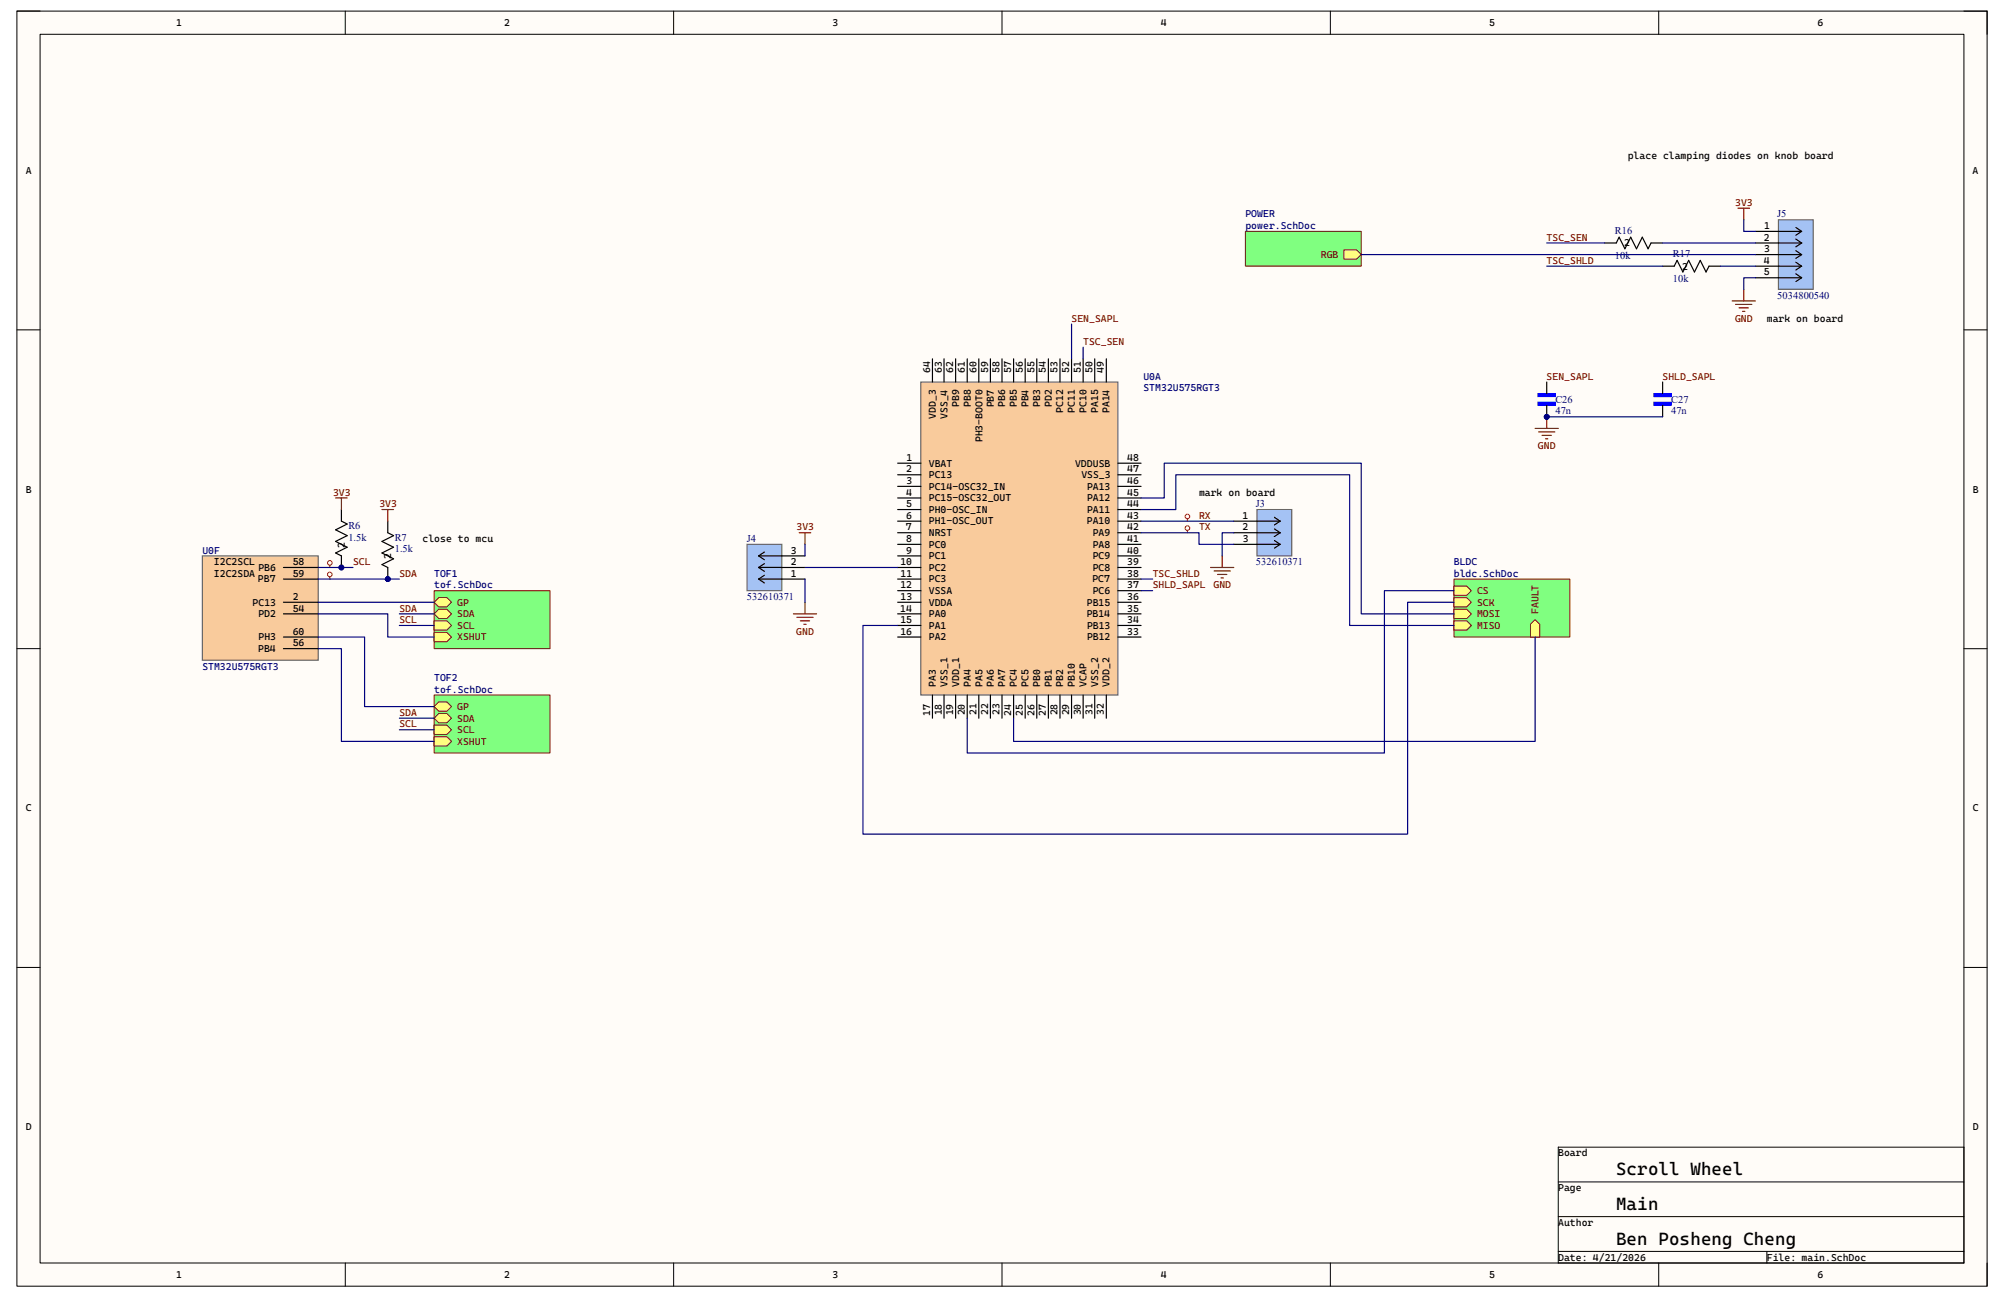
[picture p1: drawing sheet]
<svg xmlns="http://www.w3.org/2000/svg" width="432mm" height="279mm" viewBox="0 0 432 279" stroke-linecap="round" stroke-linejoin="round" font-family="sans-serif">
<path d="M3.6 2.4h424.6v274.7h-424.6z" fill-rule="evenodd" fill="#fffcf8"/>
<path d="M3.6 2.4h424.6v274.7h-424.6z" fill="none" stroke="#000" stroke-width=".22"/>
<path d="M8.6 7.4h414.6v264.7h-414.6z" fill-rule="evenodd" fill="#fffcf8"/>
<g fill="none" stroke="#000" stroke-width=".22">
<path d="M3.6 2.4h5M8.6 7.4h414.6v264.7h-414.6zM74.4 2.4v5M145.1 2.4v5M215.9 2.4v5M286.6 2.4v5M357.4 2.4v5M423.2 2.4h5v5M3.6 71.1h5M423.2 71.1h5M3.6 139.7h5M423.2 139.7h5"/>
<path d="M3.6 208.4h5M423.2 208.4h5M335.8 247.1v25h87.4v-25h-87.4M335.8 254.6h87.4M74.4 272.1v5M145.2 272.1v5M215.9 272.1v5M286.6 272.1v5M335.8 262.1h87.4M335.8 269.6h87.4M357.4 272.1v5M380.7 269.6v2.5"/>
<path d="M428.2 272.1v5"/>
</g>
<path d="M313.3 124.7h25v12.5h-25z" fill-rule="evenodd" fill="#80ff80"/>
<path d="M313.3 124.7h25v12.5h-25z" fill="none" stroke="#800000" stroke-width=".22"/>
<path d="M313.3 133.7h2.7l1 1-1 1h-2.7z" fill-rule="evenodd" fill="#ffff80"/>
<path d="M313.3 133.7h2.7l1 1-1 1h-2.7z" fill="none" stroke="#800000" stroke-width=".22"/>
<path d="M313.3 131.2h2.7l1 1-1 1h-2.7z" fill-rule="evenodd" fill="#ffff80"/>
<path d="M313.3 131.2h2.7l1 1-1 1h-2.7z" fill="none" stroke="#800000" stroke-width=".22"/>
<path d="M313.3 128.7h2.7l1 1-1 1h-2.7z" fill-rule="evenodd" fill="#ffff80"/>
<path d="M313.3 128.7h2.7l1 1-1 1h-2.7z" fill="none" stroke="#800000" stroke-width=".22"/>
<path d="M313.3 126.2h2.7l1 1-1 1h-2.7z" fill-rule="evenodd" fill="#ffff80"/>
<path d="M313.3 126.2h2.7l1 1-1 1h-2.7z" fill="none" stroke="#800000" stroke-width=".22"/>
<path d="M329.8 134.5l1-1 1 1v2.7h-2z" fill-rule="evenodd" fill="#ffff80"/>
<path d="M329.8 134.5l1-1 1 1v2.7h-2z" fill="none" stroke="#800000" stroke-width=".22"/>
<path d="M268.3 49.8h25v7.5h-25z" fill-rule="evenodd" fill="#80ff80"/>
<path d="M268.3 49.8h25v7.5h-25z" fill="none" stroke="#800000" stroke-width=".22"/>
<path d="M289.6 53.8h2.7l1 1-1 1h-2.7z" fill-rule="evenodd" fill="#ffff80"/>
<path d="M289.6 53.8h2.7l1 1-1 1h-2.7z" fill="none" stroke="#800000" stroke-width=".22"/>
<path d="M93.5 127.2h25v12.5h-25z" fill-rule="evenodd" fill="#80ff80"/>
<path d="M93.5 127.2h25v12.5h-25z" fill="none" stroke="#800000" stroke-width=".22"/>
<path d="M94.5 128.7h1.8l1 1-1 1h-1.8l-1-1z" fill-rule="evenodd" fill="#ffff80"/>
<path d="M94.5 128.7h1.8l1 1-1 1h-1.8l-1-1z" fill="none" stroke="#800000" stroke-width=".22"/>
<path d="M94.5 131.2h1.8l1 1-1 1h-1.8l-1-1z" fill-rule="evenodd" fill="#ffff80"/>
<path d="M94.5 131.2h1.8l1 1-1 1h-1.8l-1-1z" fill="none" stroke="#800000" stroke-width=".22"/>
<path d="M93.5 133.7h2.8l1 1-1 1h-2.8z" fill-rule="evenodd" fill="#ffff80"/>
<path d="M93.5 133.7h2.8l1 1-1 1h-2.8z" fill="none" stroke="#800000" stroke-width=".22"/>
<path d="M93.5 136.2h2.8l1 1-1 1h-2.8z" fill-rule="evenodd" fill="#ffff80"/>
<path d="M93.5 136.2h2.8l1 1-1 1h-2.8z" fill="none" stroke="#800000" stroke-width=".22"/>
<path d="M93.5 149.7h25v12.5h-25z" fill-rule="evenodd" fill="#80ff80"/>
<path d="M93.5 149.7h25v12.5h-25z" fill="none" stroke="#800000" stroke-width=".22"/>
<path d="M94.5 151.2h1.8l1 1-1 1h-1.8l-1-1z" fill-rule="evenodd" fill="#ffff80"/>
<path d="M94.5 151.2h1.8l1 1-1 1h-1.8l-1-1z" fill="none" stroke="#800000" stroke-width=".22"/>
<path d="M94.5 153.7h1.8l1 1-1 1h-1.8l-1-1z" fill-rule="evenodd" fill="#ffff80"/>
<path d="M94.5 153.7h1.8l1 1-1 1h-1.8l-1-1z" fill="none" stroke="#800000" stroke-width=".22"/>
<path d="M93.5 156.2h2.8l1 1-1 1h-2.8z" fill-rule="evenodd" fill="#ffff80"/>
<path d="M93.5 156.2h2.8l1 1-1 1h-2.8z" fill="none" stroke="#800000" stroke-width=".22"/>
<path d="M93.5 158.7h2.8l1 1-1 1h-2.8z" fill-rule="evenodd" fill="#ffff80"/>
<path d="M93.5 158.7h2.8l1 1-1 1h-2.8z" fill="none" stroke="#800000" stroke-width=".22"/>
<path d="M43.6 119.8h25v22.4h-25z" fill-rule="evenodd" fill="#f9cb9c"/>
<path d="M43.6 119.8h25v22.4h-25z" fill="none" stroke="#666" stroke-width=".25"/>
<path d="M61.1 122.2h7.5M61.1 124.7h7.5M61.1 129.7h7.5M61.1 137.2h7.5M61.1 132.2h7.5M61.1 139.7h7.5" fill="none" stroke="#000" stroke-width=".25"/>
<circle cx="73.6" cy="122.3" r=".5" fill="#000080"/>
<circle cx="73.6" cy="122.3" r=".5" fill="none" stroke="#000080" stroke-width=".22"/>
<path d="M73.6 119.8v2.4" fill="none" stroke="#000" stroke-width=".25"/>
<circle cx="73.6" cy="122.3" r=".5" fill="#000080"/>
<circle cx="73.6" cy="122.3" r=".5" fill="none" stroke="#000080" stroke-width=".22"/>
<path d="M73.6 109.8v2.5l1.2 .6-2.5 1.2 2.5 1.3-2.5 1.2 2.5 1.3-2.5 1.2 1.3 .7" fill="none" stroke="#000" stroke-width=".25"/>
<circle cx="83.6" cy="124.7" r=".5" fill="#000080"/>
<circle cx="83.6" cy="124.7" r=".5" fill="none" stroke="#000080" stroke-width=".22"/>
<path d="M83.6 122.2v2.5" fill="none" stroke="#000" stroke-width=".25"/>
<circle cx="83.6" cy="124.7" r=".5" fill="#000080"/>
<circle cx="83.6" cy="124.7" r=".5" fill="none" stroke="#000080" stroke-width=".22"/>
<path d="M83.6 112.3v2.5l1.2 .6-2.5 1.2 2.5 1.3-2.5 1.2 2.5 1.3-2.5 1.2 1.3 .6" fill="none" stroke="#000" stroke-width=".25"/>
<path d="M72.3 107.3h2.5M73.6 107.3v2.5M82.3 109.8h2.5M83.6 109.8v2.5" fill="none" stroke="#800000" stroke-width=".25"/>
<path d="M198.4 82.3h42.5v67.4h-42.5z" fill-rule="evenodd" fill="#f9cb9c"/>
<path d="M198.4 82.3h42.5v67.4h-42.5z" fill="none" stroke="#666" stroke-width=".25"/>
<g fill="none" stroke="#000" stroke-width=".25">
<path d="M200.9 77.3v5M203.4 77.3v5M205.9 77.3v5M208.4 77.3v5M210.9 77.3v5M213.4 77.3v5M215.9 77.3v5M218.4 77.3v5M220.9 77.3v5M223.4 77.3v5M225.9 77.3v5M228.4 77.3v5"/>
<path d="M230.9 77.3v5M233.4 77.3v5M235.9 77.3v5M238.4 77.3v5M193.4 99.8h5M240.9 99.8h5M193.4 102.3h5M193.4 104.8h5M193.4 107.3h5M193.4 109.8h5M193.4 112.3h5M193.4 114.8h5"/>
<path d="M193.4 117.3h5M193.4 119.8h5M240.9 102.3h5M240.9 104.8h5M240.9 107.3h5M240.9 109.8h5M240.9 112.3h5M240.9 114.8h5M240.9 117.3h5M240.9 119.8h5M193.4 122.2h5M193.4 124.7h5"/>
<path d="M193.4 127.2h5M193.4 129.7h5M193.4 132.2h5M193.4 134.7h5M193.4 137.2h5M240.9 122.2h5M240.9 124.7h5M240.9 127.2h5M240.9 129.7h5M240.9 132.2h5M240.9 134.7h5M240.9 137.2h5"/>
<path d="M200.9 149.7v5M203.4 149.7v5M205.9 149.7v5M208.4 149.7v5M210.9 149.7v5M213.4 149.7v5M215.9 149.7v5M218.4 149.7v5M220.9 149.7v5M223.4 149.7v5M225.9 149.7v5M228.4 149.7v5"/>
<path d="M230.9 149.7v5M233.4 149.7v5M235.9 149.7v5M238.4 149.7v5"/>
</g>
<path d="M270.8 109.8h7.5v10h-7.5z" fill-rule="evenodd" fill="#a4c2f4"/>
<path d="M270.8 109.8h7.5v10h-7.5z" fill="none" stroke="#666" stroke-width=".25"/>
<path d="M265.8 112.3h10M265.8 114.8h10M265.8 117.3h10M274.6 111.4l1.2 .9M274.6 113.9l1.2 .9M274.6 116.4l1.2 .9M275.8 112.3l-1.2 .8M275.8 114.8l-1.2 .8M275.8 117.3l-1.2 .8" fill="none" stroke="#000" stroke-width=".25"/>
<path d="M263.3 119.8v2.4M260.8 122.2h5M261.6 123h3.5M262.4 123.8h1.9M263.1 124.5h.5" fill="none" stroke="#800000" stroke-width=".25"/>
<path d="M161 117.3h7.5v9.9h-7.5z" fill-rule="evenodd" fill="#a4c2f4"/>
<path d="M161 117.3h7.5v9.9h-7.5z" fill="none" stroke="#666" stroke-width=".25"/>
<path d="M163.5 119.8h10M163.5 119.8l1.2 .8M164.7 118.9l-1.2 .9M163.5 124.7h10M163.5 122.2h10M163.5 124.7l1.2 .9M163.5 122.2l1.2 .9M164.7 123.9l-1.2 .8M164.7 121.4l-1.2 .8" fill="none" stroke="#000" stroke-width=".25"/>
<path d="M172.2 114.8h2.5M173.5 114.8v2.5M171 132.2h4.9M171.7 133h3.5M172.5 133.7h1.9M173.2 134.5h.5M173.5 129.7v2.5" fill="none" stroke="#800000" stroke-width=".25"/>
<g fill="none" stroke="#f00" stroke-width=".22">
<path d="M255.9 111.8v.5M255.9 114.3v.5M71.1 121.8v.4M71.1 124.2v.5"/>
<circle cx="255.9" cy="113.8" r=".5"/>
<circle cx="255.9" cy="111.3" r=".5"/>
<circle cx="71.1" cy="123.7" r=".5"/>
<circle cx="71.1" cy="121.3" r=".5"/>
</g>
<path d="M68.6 132.2h15v5h9.9M68.6 137.2h10v15h14.9M68.6 139.7h5v20h19.9M68.6 122.2h7.5M68.6 129.7h24.9" fill="none" stroke="#000080" stroke-width=".25"/>
<circle cx="73.6" cy="122.3" r=".5" fill="#000080"/>
<circle cx="73.6" cy="122.3" r=".5" fill="none" stroke="#000080" stroke-width=".22"/>
<path d="M68.6 124.7h15" fill="none" stroke="#000080" stroke-width=".25"/>
<circle cx="83.6" cy="124.7" r=".5" fill="#000080"/>
<circle cx="83.6" cy="124.7" r=".5" fill="none" stroke="#000080" stroke-width=".22"/>
<path d="M83.6 124.7h2.4" fill="none" stroke="#000080" stroke-width=".25"/>
<circle cx="83.6" cy="124.7" r=".5" fill="#000080"/>
<circle cx="83.6" cy="124.7" r=".5" fill="none" stroke="#000080" stroke-width=".22"/>
<g fill="none" stroke="#000080" stroke-width=".25">
<path d="M230.9 69.8v7.5M233.4 74.8v2.5M173.5 117.3v2.5M245.9 114.8h12.4v2.5h7.5M245.9 107.3h5v-7.5h42.4v32.4h20M245.9 109.8h7.5v-7.5h37.4v32.4h22.5M245.9 112.3h19.9M265.8 114.8h-2.5v5M86 132.2h7.5M86 134.7h7.5M173.5 122.2h19.9M173.5 124.7v5"/>
<path d="M245.9 124.7h2.5M245.9 127.2h2.5M313.3 129.7h-10v50h-117.4v-45h7.5M313.3 127.2h-15v35h-89.9v-7.5M330.8 137.2v22.5h-112.4v-5M86 154.7h7.5M86 157.2h7.5"/>
</g>
<circle cx="333.3" cy="89.8" r=".5" fill="#000080"/>
<circle cx="333.3" cy="89.8" r=".5" fill="none" stroke="#000080" stroke-width=".22"/>
<path d="M331.4 86.7h3.7v.6h-3.7z" fill-rule="evenodd" fill="#00f"/>
<path d="M331.4 86.7h3.7v.6h-3.7z" fill="none" stroke="#00f" stroke-width=".25"/>
<path d="M331.4 84.8h3.7v.6h-3.7z" fill-rule="evenodd" fill="#00f"/>
<path d="M331.4 84.8h3.7v.6h-3.7z" fill="none" stroke="#00f" stroke-width=".25"/>
<path d="M333.3 87.3v2.5" fill="none" stroke="#000" stroke-width=".25"/>
<circle cx="333.3" cy="89.8" r=".5" fill="#000080"/>
<circle cx="333.3" cy="89.8" r=".5" fill="none" stroke="#000080" stroke-width=".22"/>
<path d="M333.3 82.3v2.5" fill="none" stroke="#000" stroke-width=".25"/>
<path d="M330.8 92.3h5M331.5 93h3.5M332.3 93.8h2M333 94.5h.5M333.3 89.8v2.5" fill="none" stroke="#800000" stroke-width=".25"/>
<circle cx="333.3" cy="89.8" r=".5" fill="#000080"/>
<circle cx="333.3" cy="89.8" r=".5" fill="none" stroke="#000080" stroke-width=".22"/>
<path d="M383.2 47.3h7.5v15h-7.5z" fill-rule="evenodd" fill="#a4c2f4"/>
<path d="M383.2 47.3h7.5v15h-7.5z" fill="none" stroke="#666" stroke-width=".25"/>
<g fill="none" stroke="#000" stroke-width=".25">
<path d="M345.8 52.3h2.5l.6-1.2 1.2 2.5 1.3-2.5 1.2 2.5 1.3-2.5 1.2 2.5 .6-1.3h2.5M358.2 57.3h2.5l.7-1.2 1.2 2.5 1.3-2.5 1.2 2.5 1.3-2.5 1.2 2.5 .6-1.3h2.5M378.2 49.8h10M378.2 52.3h10M378.2 54.8h10M378.2 57.3h10M378.2 59.8h10M386.9 49l1.3 .8M386.9 51.5l1.3 .8M386.9 54l1.3 .8M386.9 56.5l1.3 .8M386.9 59l1.3 .8"/>
<path d="M388.2 49.8l-1.3 .9M388.2 52.3l-1.3 .9M388.2 54.8l-1.3 .9M388.2 57.3l-1.3 .9M388.2 59.8l-1.3 .9"/>
</g>
<path d="M293.3 54.8h84.9M333.3 57.3h24.9M333.3 52.3h12.4M358.2 52.3h20M370.7 57.3h7.5M375.7 47.3v2.5h2.5M378.2 59.8h-2.5v2.5" fill="none" stroke="#000080" stroke-width=".25"/>
<path d="M374.5 44.9h2.5M375.7 44.9v2.4M373.2 64.8h5M374 65.6h3.5M374.7 66.3h2M375.5 67.1h.5M375.7 62.3v2.5" fill="none" stroke="#800000" stroke-width=".25"/>
<path d="M356.4 86.7h3.7v.6h-3.7z" fill-rule="evenodd" fill="#00f"/>
<path d="M356.4 86.7h3.7v.6h-3.7z" fill="none" stroke="#00f" stroke-width=".25"/>
<path d="M356.4 84.8h3.7v.6h-3.7z" fill-rule="evenodd" fill="#00f"/>
<path d="M356.4 84.8h3.7v.6h-3.7z" fill="none" stroke="#00f" stroke-width=".25"/>
<path d="M358.2 82.3v2.5M358.2 87.3v2.5" fill="none" stroke="#000" stroke-width=".25"/>
<path d="M333.3 89.8h24.9" fill="none" stroke="#000080" stroke-width=".25"/>
<circle cx="333.3" cy="89.8" r=".5" fill="#000080"/>
<circle cx="333.3" cy="89.8" r=".5" fill="none" stroke="#000080" stroke-width=".22"/>
<g font-size="3.8">
<text x="348.2" y="253.2">Scroll Wheel</text>
<text x="348.2" y="260.7">Main</text>
<text x="348.2" y="268.2">Ben Posheng Cheng</text>
</g>
<g font-size="2.2">
<text x="37.9" y="5.6">1</text>
<text x="108.6" y="5.6">2</text>
<text x="179.4" y="5.6">3</text>
<text x="250.1" y="5.6">4</text>
<text x="320.9" y="5.6">5</text>
<text x="391.6" y="5.6">6</text>
<text x="350.7" y="34.3">place clamping diodes on knob board</text>
<text x="5.5" y="37.5">A</text>
<text x="425" y="37.5">A</text>
<text x="350" y="53.1">2</text>
<text x="380.1" y="51.8">2</text>
<text x="380.1" y="49.3">1</text>
<text x="362.5" y="58.1">2</text>
<text x="380" y="56.8">4</text>
<text x="380.1" y="59.3">5</text>
<text x="380.1" y="54.3">3</text>
<text x="380.7" y="69.3">mark on board</text>
<text x="200.4" y="80.3" transform="rotate(-90 200.4 80.3)">64</text>
<text x="202.9" y="80.3" transform="rotate(-90 202.9 80.3)">63</text>
<text x="205.4" y="80.3" transform="rotate(-90 205.4 80.3)">62</text>
<text x="207.9" y="80.3" transform="rotate(-90 207.9 80.3)">61</text>
<text x="210.4" y="80.3" transform="rotate(-90 210.4 80.3)">60</text>
<text x="212.9" y="80.3" transform="rotate(-90 212.9 80.3)">59</text>
<text x="215.4" y="80.3" transform="rotate(-90 215.4 80.3)">58</text>
<text x="217.9" y="80.3" transform="rotate(-90 217.9 80.3)">57</text>
<text x="220.4" y="80.3" transform="rotate(-90 220.4 80.3)">56</text>
<text x="222.9" y="80.3" transform="rotate(-90 222.9 80.3)">55</text>
<text x="225.4" y="80.3" transform="rotate(-90 225.4 80.3)">54</text>
<text x="227.9" y="80.3" transform="rotate(-90 227.9 80.3)">53</text>
<text x="230.4" y="80.3" transform="rotate(-90 230.4 80.3)">52</text>
<text x="232.9" y="80.3" transform="rotate(-90 232.9 80.3)">51</text>
<text x="235.4" y="80.3" transform="rotate(-90 235.4 80.3)">50</text>
<text x="237.9" y="80.3" transform="rotate(-90 237.9 80.3)">49</text>
<text x="206.7" y="87.7" transform="rotate(-90 206.7 87.7)">PB9</text>
<text x="209.2" y="87.7" transform="rotate(-90 209.2 87.7)">PB8</text>
<text x="214.1" y="87.8" transform="rotate(-90 214.1 87.8)">PB7</text>
<text x="216.6" y="87.7" transform="rotate(-90 216.6 87.7)">PB6</text>
<text x="219.1" y="87.7" transform="rotate(-90 219.1 87.7)">PB5</text>
<text x="221.6" y="87.7" transform="rotate(-90 221.6 87.7)">PB4</text>
<text x="224.1" y="87.7" transform="rotate(-90 224.1 87.7)">PB3</text>
<text x="226.6" y="87.7" transform="rotate(-90 226.6 87.7)">PD2</text>
<text x="229.1" y="88.9" transform="rotate(-90 229.1 88.9)">PC12</text>
<text x="231.6" y="88.9" transform="rotate(-90 231.6 88.9)">PC11</text>
<text x="234.1" y="88.9" transform="rotate(-90 234.1 88.9)">PC10</text>
<text x="236.6" y="89" transform="rotate(-90 236.6 89)">PA15</text>
<text x="239.1" y="89" transform="rotate(-90 239.1 89)">PA14</text>
<text x="201.7" y="90.2" transform="rotate(-90 201.7 90.2)">VDD_3</text>
<text x="204.2" y="90.3" transform="rotate(-90 204.2 90.3)">VSS_4</text>
<text x="211.7" y="95.2" transform="rotate(-90 211.7 95.2)">PH3-BOOT0</text>
<text x="195.3" y="101.8">2</text>
<text x="195.3" y="99.3">1</text>
<text x="200.2" y="100.5">VBAT</text>
<text x="231.6" y="100.5">VDDUSB</text>
<text x="242.9" y="99.3">48</text>
<text x="242.9" y="101.8">47</text>
<text x="5.5" y="106.1">B</text>
<text x="195.2" y="106.8">4</text>
<text x="195.3" y="104.3">3</text>
<text x="200.2" y="103">PC13</text>
<text x="200.2" y="105.5">PC14-OSC32_IN</text>
<text x="200.2" y="108">PC15-OSC32_OUT</text>
<text x="233" y="103">VSS_3</text>
<text x="234.2" y="105.5">PA13</text>
<text x="234.2" y="108">PA12</text>
<text x="242.9" y="104.3">46</text>
<text x="242.9" y="106.8">45</text>
<text x="258.4" y="106.8">mark on board</text>
<text x="425.1" y="106.1">B</text>
<text x="195.3" y="109.3">5</text>
<text x="195.3" y="111.8">6</text>
<text x="200.2" y="110.5">PH0-OSC_IN</text>
<text x="200.2" y="113">PH1-OSC_OUT</text>
<text x="234.2" y="113">PA10</text>
<text x="234.2" y="110.5">PA11</text>
<text x="242.9" y="109.3">44</text>
<text x="242.9" y="111.8">43</text>
<text x="267.7" y="111.8">1</text>
<text x="74.3" y="118" transform="rotate(-90 74.3 118)">2</text>
<text x="91.1" y="116.8">close to mcu</text>
<text x="170.4" y="119.3">3</text>
<text x="195.2" y="114.3">7</text>
<text x="195.3" y="116.8">8</text>
<text x="195.3" y="119.3">9</text>
<text x="200.2" y="115.5">NRST</text>
<text x="200.2" y="118">PC0</text>
<text x="235.5" y="115.5">PA9</text>
<text x="235.5" y="118">PA8</text>
<text x="242.9" y="114.3">42</text>
<text x="242.9" y="116.8">41</text>
<text x="242.9" y="119.3">40</text>
<text x="267.7" y="114.3">2</text>
<text x="267.8" y="116.8">3</text>
<text x="46.1" y="121.8">I2C2SCL</text>
<text x="46.1" y="124.2">I2C2SDA</text>
<text x="55.6" y="125.5">PB7</text>
<text x="55.7" y="123">PB6</text>
<text x="63.1" y="121.8">58</text>
<text x="63.1" y="124.2">59</text>
<text x="84.3" y="120.5" transform="rotate(-90 84.3 120.5)">2</text>
<text x="170.4" y="124.2">1</text>
<text x="170.4" y="121.8">2</text>
<text x="194" y="121.8">10</text>
<text x="194.1" y="124.2">11</text>
<text x="200.2" y="120.5">PC1</text>
<text x="200.2" y="123">PC2</text>
<text x="200.2" y="125.5">PC3</text>
<text x="235.4" y="125.5">PC7</text>
<text x="235.5" y="120.5">PC9</text>
<text x="235.5" y="123">PC8</text>
<text x="242.9" y="121.8">39</text>
<text x="242.9" y="124.2">38</text>
<text x="54.4" y="130.5">PC13</text>
<text x="63.1" y="129.2">2</text>
<text x="63.1" y="131.7">54</text>
<text x="194" y="131.7">14</text>
<text x="194" y="126.7">12</text>
<text x="194.1" y="129.2">13</text>
<text x="200.2" y="128">VSSA</text>
<text x="200.2" y="130.5">VDDA</text>
<text x="234.2" y="130.5">PB15</text>
<text x="235.5" y="128">PC6</text>
<text x="242.9" y="126.7">37</text>
<text x="242.9" y="129.2">36</text>
<text x="242.9" y="131.7">35</text>
<text x="55.7" y="133">PD2</text>
<text x="55.7" y="138">PH3</text>
<text x="63.1" y="136.7">60</text>
<text x="194" y="134.2">15</text>
<text x="194" y="136.7">16</text>
<text x="200.2" y="133">PA0</text>
<text x="200.2" y="135.5">PA1</text>
<text x="200.2" y="138">PA2</text>
<text x="234.1" y="133">PB14</text>
<text x="234.2" y="135.5">PB13</text>
<text x="234.2" y="138">PB12</text>
<text x="242.9" y="134.2">34</text>
<text x="242.9" y="136.7">33</text>
<text x="55.6" y="140.5">PB4</text>
<text x="63.1" y="139.2">56</text>
<text x="201.7" y="148" transform="rotate(-90 201.7 148)">PA3</text>
<text x="204.2" y="148" transform="rotate(-90 204.2 148)">VSS_1</text>
<text x="206.7" y="148" transform="rotate(-90 206.7 148)">VDD_1</text>
<text x="209.2" y="148" transform="rotate(-90 209.2 148)">PA4</text>
<text x="211.7" y="148" transform="rotate(-90 211.7 148)">PA5</text>
<text x="214.1" y="148" transform="rotate(-90 214.1 148)">PA6</text>
<text x="216.6" y="148" transform="rotate(-90 216.6 148)">PA7</text>
<text x="219.1" y="148" transform="rotate(-90 219.1 148)">PC4</text>
<text x="221.6" y="148" transform="rotate(-90 221.6 148)">PC5</text>
<text x="224.1" y="148" transform="rotate(-90 224.1 148)">PB0</text>
<text x="226.6" y="148" transform="rotate(-90 226.6 148)">PB1</text>
<text x="229.1" y="148" transform="rotate(-90 229.1 148)">PB2</text>
<text x="231.6" y="148" transform="rotate(-90 231.6 148)">PB10</text>
<text x="234.1" y="148" transform="rotate(-90 234.1 148)">VCAP</text>
<text x="236.6" y="148" transform="rotate(-90 236.6 148)">VSS_2</text>
<text x="239.1" y="148" transform="rotate(-90 239.1 148)">VDD_2</text>
<text x="200.4" y="154.2" transform="rotate(-90 200.4 154.2)">17</text>
<text x="202.9" y="154.1" transform="rotate(-90 202.9 154.1)">18</text>
<text x="205.4" y="154.1" transform="rotate(-90 205.4 154.1)">19</text>
<text x="207.9" y="154.1" transform="rotate(-90 207.9 154.1)">20</text>
<text x="210.4" y="154.1" transform="rotate(-90 210.4 154.1)">21</text>
<text x="212.9" y="154.1" transform="rotate(-90 212.9 154.1)">22</text>
<text x="215.4" y="154" transform="rotate(-90 215.4 154)">23</text>
<text x="217.9" y="154.1" transform="rotate(-90 217.9 154.1)">24</text>
<text x="220.4" y="154.1" transform="rotate(-90 220.4 154.1)">25</text>
<text x="222.9" y="154.1" transform="rotate(-90 222.9 154.1)">26</text>
<text x="225.4" y="154.2" transform="rotate(-90 225.4 154.2)">27</text>
<text x="227.9" y="154.1" transform="rotate(-90 227.9 154.1)">28</text>
<text x="230.4" y="154.1" transform="rotate(-90 230.4 154.1)">29</text>
<text x="232.9" y="154.1" transform="rotate(-90 232.9 154.1)">30</text>
<text x="235.4" y="154.1" transform="rotate(-90 235.4 154.1)">31</text>
<text x="237.9" y="154.1" transform="rotate(-90 237.9 154.1)">32</text>
<text x="5.5" y="174.8">C</text>
<text x="425.1" y="174.8">C</text>
<text x="5.5" y="243.5">D</text>
<text x="425.1" y="243.5">D</text>
<text x="335.7" y="249.1">Board</text>
<text x="335.7" y="256.6">Page</text>
<text x="335.7" y="264.1">Author</text>
<text x="37.9" y="275.3">1</text>
<text x="108.6" y="275.3">2</text>
<text x="179.4" y="275.3">3</text>
<text x="250.1" y="275.3">4</text>
<text x="320.9" y="275.3">5</text>
<text x="335.7" y="271.6">Date: 4/21/2026</text>
<text x="380.7" y="271.6">File: main.SchDoc</text>
<text x="391.6" y="275.3">6</text>
</g>
<g font-size="2.2" fill="#000080">
<text x="268.4" y="46.8">POWER</text>
<text x="382.9" y="46.8">J5</text>
<text x="268.4" y="49.3">power.SchDoc</text>
<text x="348" y="50.3">R16</text>
<text x="348" y="55.8">10k</text>
<text x="360.5" y="55.3">R17</text>
<text x="360.5" y="60.8">10k</text>
<text x="382.9" y="64.3">5034800540</text>
<text x="246.4" y="81.8">U0A</text>
<text x="246.4" y="84.3">STM32U575RGT3</text>
<text x="335.2" y="86.8">C26</text>
<text x="335.2" y="89.3">47n</text>
<text x="360.1" y="86.8">C27</text>
<text x="360.1" y="89.3">47n</text>
<text x="270.6" y="109.3">J3</text>
<text x="43.6" y="119.3">U0F</text>
<text x="75.1" y="114">R6</text>
<text x="75.1" y="116.5">1.5k</text>
<text x="85" y="116.5">R7</text>
<text x="85" y="119">1.5k</text>
<text x="161" y="116.8">J4</text>
<text x="93.6" y="124.2">TOF1</text>
<text x="270.6" y="121.8">532610371</text>
<text x="313.3" y="121.8">BLDC</text>
<text x="313.3" y="124.2">bldc.SchDoc</text>
<text x="93.6" y="126.7">tof.SchDoc</text>
<text x="161" y="129.2">532610371</text>
<text x="43.6" y="144.2">STM32U575RGT3</text>
<text x="93.6" y="146.7">TOF2</text>
<text x="93.6" y="149.2">tof.SchDoc</text>
</g>
<g font-size="2.2" fill="#800000">
<text x="373.9" y="44.3">3V3</text>
<text x="333.2" y="51.8">TSC_SEN</text>
<text x="284.6" y="55.6">RGB</text>
<text x="333.2" y="56.8">TSC_SHLD</text>
<text x="230.9" y="69.3">SEN_SAPL</text>
<text x="373.8" y="69.3">GND</text>
<text x="233.4" y="74.3">TSC_SEN</text>
<text x="333.2" y="81.8">SEN_SAPL</text>
<text x="358.2" y="81.8">SHLD_SAPL</text>
<text x="331.4" y="96.8">GND</text>
<text x="71.8" y="106.8">3V3</text>
<text x="81.7" y="109.3">3V3</text>
<text x="258.4" y="111.8">RX</text>
<text x="171.6" y="114.3">3V3</text>
<text x="258.4" y="114.3">TX</text>
<text x="76.1" y="121.8">SCL</text>
<text x="86.1" y="124.2">SDA</text>
<text x="248.4" y="124.2">TSC_SHLD</text>
<text x="86.1" y="131.7">SDA</text>
<text x="98.5" y="130.5">GP</text>
<text x="248.4" y="126.7">SHLD_SAPL</text>
<text x="261.5" y="126.7">GND</text>
<text x="318.3" y="130.5">SCK</text>
<text x="318.3" y="128">CS</text>
<text x="86.1" y="134.2">SCL</text>
<text x="98.5" y="133">SDA</text>
<text x="98.5" y="135.5">SCL</text>
<text x="98.5" y="138">XSHUT</text>
<text x="171.6" y="136.7">GND</text>
<text x="318.3" y="135.5">MISO</text>
<text x="318.3" y="133">MOSI</text>
<text x="331.5" y="132.2" transform="rotate(-90 331.5 132.2)">FAULT</text>
<text x="86.1" y="154.2">SDA</text>
<text x="98.5" y="153">GP</text>
<text x="98.5" y="155.4">SDA</text>
<text x="86.1" y="156.7">SCL</text>
<text x="98.5" y="157.9">SCL</text>
<text x="98.5" y="160.4">XSHUT</text>
</g>
</svg>
